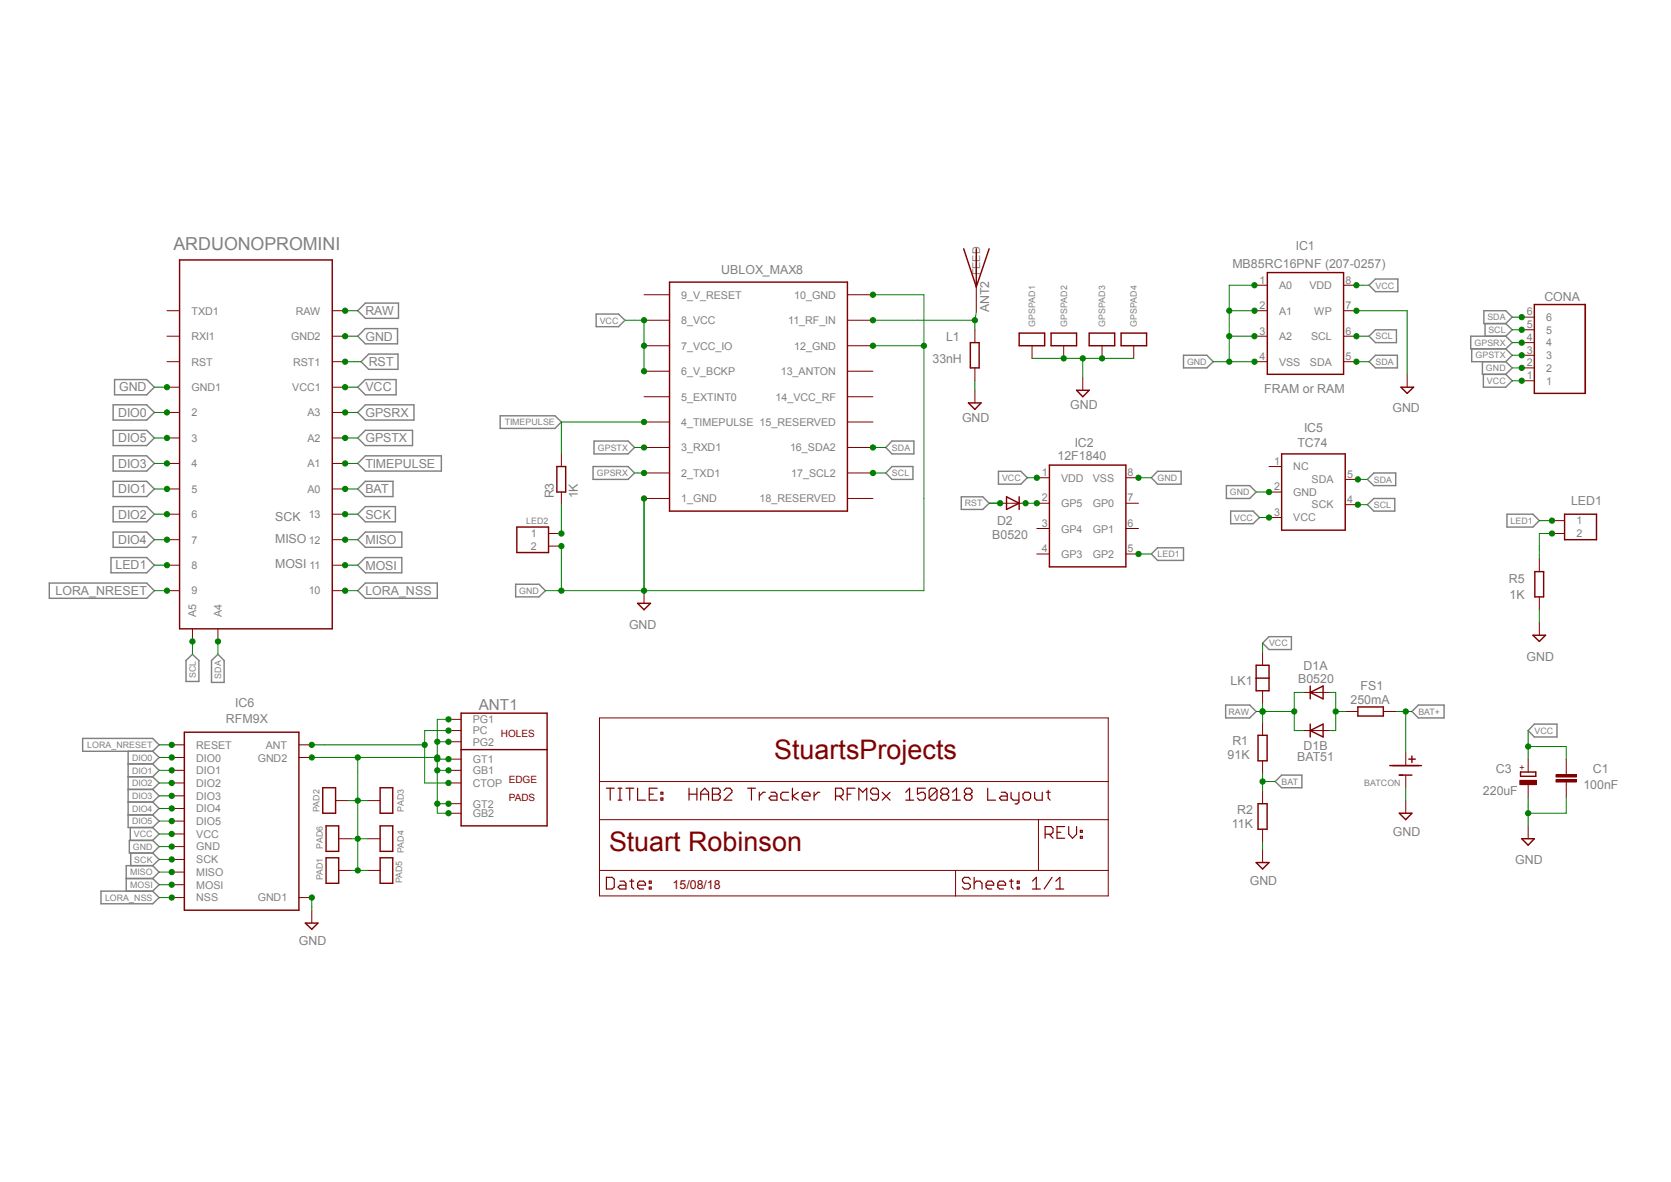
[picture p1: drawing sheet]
<svg xmlns="http://www.w3.org/2000/svg" width="297mm" height="210mm" viewBox="0 0 297 210" stroke-linecap="round" stroke-linejoin="round" font-family="sans-serif">
<g fill="none" stroke="#808080" stroke-width=".25">
<path d="M63.6 59.7l1.3-1.3h5.8v2.7h-5.8zM63.6 55.2l1.3-1.4h5.9v2.8h-5.9zM106 55.8h3.9l1.2 1.1-1.2 1.1h-3.9zM243.3 50.7l1.2-1.1h4v2.2h-4zM243.3 59.7l1.2-1.1h3.7v2.3h-3.7zM263.7 55.2h3.9l1.2 1.1-1.2 1.2h-3.9zM263.9 57.5v2.2M267.6 59.7l1.2 1.2-1.2 1.1M267.6 59.7h-6.2v2.3h6.2M267.6 57.5l1.2 1.1-1.2 1.1M20.1 71.9h6l1.3 1.4-1.3 1.3h-6zM20.1 76.5h6l1.3 1.3-1.3 1.4h-6z"/>
<path d="M20.4 67.4h5.7l1.3 1.4-1.3 1.3h-5.7zM63.6 68.8l1.3-1.4h5.5v2.7h-5.5zM63.6 73.3l1.3-1.4h8.7v2.7h-8.7zM63.6 77.8l1.3-1.3h8.4v2.7h-8.4zM64.2 64.3l1.3-1.4h5.2v2.7h-5.2zM88.9 73.9h9.7l1.2 1.1-1.2 1.1h-9.7zM105.6 78.4h6l1.2 1.1-1.2 1.1h-6zM158.5 78.4h3.9v2.2h-3.9l-1.1-1.1zM210.4 63.1h4.1l1.1 1.2-1.1 1.1h-4.1zM243.3 64.3l1.2-1.2h3.9v2.3h-3.9zM261.6 62v2.3h6M263.5 64.3v2.2h4.1"/>
<path d="M263.7 66.5v2.3h3.9l1.2-1.2-1.2-1.1M267.6 64.3l1.2 1.1-1.2 1.1M267.6 62l1.2 1.1-1.2 1.2M19.7 99.1h6.4l1.3 1.3-1.3 1.4h-6.4zM20.1 94.5h6l1.3 1.4-1.3 1.3h-6zM20.1 81h6l1.3 1.3-1.3 1.4h-6zM20.1 85.5h6l1.3 1.4-1.3 1.3h-6zM20.1 90h6l1.3 1.4-1.3 1.3h-6zM63.6 82.3l1.3-1.3h13.5v2.7h-13.5zM63.6 95.9l1.3-1.4h6.5v2.7h-6.5zM63.6 86.9l1.3-1.4h4.9v2.7h-4.9zM63.6 91.4l1.3-1.4h5.4v2.7h-5.4z"/>
<path d="M105.4 82.9h6.2l1.2 1.1-1.2 1.2h-6.2zM158.5 82.9h3.8v2.3h-3.8l-1.1-1.2zM170.9 88.3h3.8l1.1 1.1-1.1 1.1h-3.8zM177.5 83.7h3.9l1.2 1.2-1.2 1.1h-3.9zM204.6 98.4l1.1-1.1h4.7v2.3h-4.7zM205.7 83.7h4.2v2.3h-4.2l-1.1-1.1zM218 86.3h4.1l1.2 1.1-1.2 1.2h-4.1zM218.7 90.8h4l1.2 1.1-1.2 1.1h-4zM243 89.7l1.2-1.1h3.7v2.2h-3.7zM243 85.2l1.2-1.2h3.9v2.3h-3.9zM267.8 91.4h4.7l1.1 1.1-1.1 1.1h-4.7zM8.8 103.6h17.3l1.3 1.3-1.3 1.4h-17.3z"/>
<path d="M33.1 117.3l1.1-1.1 1.1 1.1v3.8h-2.2zM37.6 117.3l1.1-1.1 1.1 1.1v3.9h-2.2zM63.6 100.4l1.3-1.3h6.5v2.7h-6.5zM63.6 104.9l1.3-1.3h12.8v2.7h-12.8zM91.7 103.8h4.1l1.1 1.1-1.1 1.1h-4.1zM224.4 114.3l1.2-1.2h3.9v2.3h-3.9zM14.7 131.2h12.4l1.2 1.1-1.2 1.2h-12.4zM22.8 133.5v13.5h4.3M22.8 138h4.3M22.8 135.7h4.3M27.1 135.7l1.2 1.2-1.2 1.1M27.1 133.5l1.2 1.1-1.2 1.1"/>
<path d="M27.1 138l1.2 1.1-1.2 1.2M217.8 125.3h4.3l1.2 1.1-1.2 1.2h-4.3zM226.7 138.9l1.1-1.2h3.6v2.3h-3.6zM251 126.4l1.1-1.1h4.6v2.3h-4.6zM272.7 128.7h4v2.2h-4l-1.1-1.1zM17.9 158.3h9.2l1.2 1.2-1.2 1.1h-9.2zM22.4 156.1h4.7M22.8 142.5h4.3M22.8 140.3h4.3M22.8 144.8h4.3M23.2 147v2.3M23.2 151.6v2.2"/>
<path d="M27.1 149.3l1.2 1.1-1.2 1.2M27.1 149.3h-4.1v2.3h4.1M27.1 147l1.2 1.2-1.2 1.1M27.1 156.1l1.2 1.1-1.2 1.1M27.1 153.8h-4.7v4.5M27.1 140.3l1.2 1.1-1.2 1.1M27.1 144.8l1.2 1.1-1.2 1.1M27.1 153.8l1.2 1.1-1.2 1.2M27.1 151.6l1.2 1.1-1.2 1.1M27.1 142.5l1.2 1.1-1.2 1.2"/>
</g>
<g fill="none" stroke="#800000" stroke-width=".25">
<path d="M31.9 46.2h27.2v65.5h-27.2zM119 50.1h31.6v40.7h-31.6zM171.3 44.2l2.2 6.8M173.5 44.2v6.8M175.8 44.2l-2.3 6.8M186.8 59.2h4.5v2.2h-4.5zM193.6 59.2h4.5v2.2h-4.5zM225.3 48.4h13.5v18.1h-13.5zM272.7 54.1h9.1v15.8h-9.1zM172.1 71.6h2.3l-1.1 1.1zM172.5 60.9h1.5v4.5h-1.5zM191.3 69.3h2.3l-1.2 1.2z"/>
<path d="M249 68.8h2.2l-1.1 1.1zM91.9 93.6h5.6v4.6h-5.6zM99 82.9h1.5v4.5h-1.5zM178.9 88.3l2.2 1.1-2.2 1.1zM181.1 88.3v2.2M278.1 91.4h5.7v4.5h-5.7zM223.3 118.2h2.3v4.5h-2.3zM272.5 112.9h2.2l-1.1 1.1zM272.8 101.6h1.6v4.4h-1.6zM57.4 140h2.2v4.5h-2.2zM67.6 140h2.2v4.5h-2.2zM82 126.7h15.2v20h-15.2z"/>
<path d="M82 133.2h15.2M223.3 120.5h2.3M223.6 130.6h1.6v4.6h-1.6zM232.9 123l2.3-1.1v2.3zM232.9 121.9v2.3M232.9 128.7v2.2M232.9 129.8l2.3-1.1v2.2zM241.3 125.6h4.6v1.6h-4.6zM247 136h5.6M248.7 137.7h2.3M250.4 134.9h1.1M251 134.3v1.2"/>
<path d="M270.3 137.2h2.7v.7h-2.7zM58 146.7h2.2v4.6h-2.2zM58 152.4h2.2v4.5h-2.2zM67.6 146.7h2.2v4.6h-2.2zM67.6 152.4h2.2v4.5h-2.2zM223.3 153.2h2.3l-1.2 1.2zM223.6 142.8h1.6v4.5h-1.6zM248.7 144.5h2.3l-1.1 1.1zM270.5 149h2.2l-1.1 1.2z"/>
</g>
<g fill="none" stroke="#800000" stroke-width=".18">
<path d="M29.7 55.2h2.2M29.7 59.7h2.2M59.1 55.2h2.2M59.1 59.7h2.2M114.5 52.4h4.5M114.5 56.9h4.5M150.6 52.4h4.6M150.6 56.9h4.6M173.3 58.6v2.3M173.5 51v4.5M223 55.2h2.3M223 59.7h2.3"/>
<path d="M223 50.7h2.3M238.8 55.2h2.3M238.8 59.7h2.3M238.8 50.7h2.3M270.5 58.6h2.2M270.5 56.3h2.2M29.7 64.3h2.2M29.7 68.8h2.2M29.7 73.3h2.2M29.7 77.8h2.2M59.1 64.3h2.2M59.1 68.8h2.2"/>
<path d="M59.1 73.3h2.2M59.1 77.8h2.2M114.5 61.4h4.5M114.5 66h4.5M114.5 70.5h4.5M114.5 75h4.5M114.5 79.5h4.5M150.6 61.4h4.6M150.6 66h4.6M150.6 70.5h4.6M150.6 75h4.6M150.6 79.5h4.6"/>
<path d="M173.3 65.4v2.2M173.3 69.3v2.3M189.1 61.4v2.3M192.4 67.1v2.2M195.9 61.4v2.3M223 64.3h2.3M238.8 64.3h2.3M250.1 66.5v2.3M270.5 67.6h2.2M270.5 65.4h2.2M270.5 63.1h2.2M270.5 60.9h2.2"/>
<path d="M29.7 82.3h2.2M29.7 86.9h2.2M29.7 91.4h2.2M29.7 95.9h2.2M59.1 82.3h2.2M59.1 86.9h2.2M59.1 91.4h2.2M59.1 95.9h2.2M97.5 94.8h2.3M97.5 97h2.3M99.8 80.6v2.3M99.8 87.4v2.3"/>
<path d="M114.5 84h4.5M114.5 88.6h4.5M150.6 84h4.6M150.6 88.6h4.6M177.8 89.4h4.5M273.6 99.3v2.3M275.8 92.5h2.3M275.8 94.8h2.3M29.7 100.4h2.2M29.7 104.9h2.2M34.2 111.7v2.3M38.7 111.7v2.3"/>
<path d="M59.1 100.4h2.2M59.1 104.9h2.2M224.4 116v2.2M273.6 106v2.3M273.6 110.6v2.3M79.7 139.1h2.3M79.7 129.8h2.3M79.7 134.9h2.3M79.7 136.9h2.3M79.7 127.8h2.3M79.7 131.8h2.3M106.6 127.6h90.4v31.6h-90.4z"/>
<path d="M106.6 138.9h90.4M224.4 122.7v2.3M224.4 128.4v2.2M224.4 135.2v2.2M231.7 123h4.6M231.7 129.8h4.6M239.1 126.4h2.2M245.9 126.4h2.3M249.9 133.7v2.3M249.9 137.7v2.3M276.6 138.5h3.6v.4h-3.6zM276.6 137.6h3.6v.4h-3.6z"/>
<path d="M278.4 134.9v2.7M278.4 138.9v2.7M59.6 142.2h2.3M60.2 149h2.2M60.2 154.6h2.2M65.3 142.2h2.3M65.3 149h2.3M65.3 154.6h2.3M79.7 142.8h2.3M79.7 144.5h2.3M106.6 145.6h90.4M106.6 154.6h90.4"/>
<path d="M169.8 154.6v4.6M184.6 145.6v9M224.4 140.5v2.3M224.4 147.3v2.3M224.4 151v2.2M249.9 142.2v2.3M271.6 146.7v2.3"/>
</g>
<g fill="none" stroke="#800000" stroke-width=".21">
<path d="M107.8 155.9h1l.4 .3v1.4l-.4 .3h-1zM107.8 140h1.4M108.5 140v2.2M109.9 140h.6M109.9 142.2h.6M110.2 156.5h.7l.4 .4v1h-1.1l-.3-.3 .3-.3h1.1M110.2 140v2.2M111.3 140h1.3M111.9 156.5h.7M111.9 140v2.2M112.3 156.2v1.4l.3 .3M113.3 157.3h1.4v-.4l-.3-.4h-.7l-.4 .4v.7l.4 .3h.7"/>
<path d="M113.3 140v2.2h1.4M115.4 157.6h.3v.3h-.3zM115.4 156.5h.3v.4h-.3zM115.4 141.1h.7M116.8 140h-1.4v2.2h1.4M117.5 141.8h.3v.4h-.3zM117.5 140.8h.3v.3h-.3zM122.5 141.1h1.4M122.5 140v2.2M123.9 140v2.2M124.5 141.1h1.4M124.5 142.2v-1.4l.8-.8 .6 .8v1.4"/>
<path d="M126.6 140h1.1l.3 .4v.4l-.3 .3 .3 .3v.4l-.3 .4h-1.1zM126.6 141.1h1.1M128.7 140.4l.4-.4h.7l.3 .4v.4l-1.4 1.4h1.4M132.9 140h1.4M133.6 140v2.2M135 140.8v1.4M136 140.8h-.4l-.6 .6M137 140.8h.8l.3 .3v1.1h-1.1l-.3-.4 .3-.4h1.1M140.2 140.8h-1.1l-.3 .3v.7l.3 .4h1.1M140.8 140v2.2M141.9 140.8l-1.1 .6 1.1 .8M142.6 141.4h1.4v-.3l-.4-.3h-.6l-.4 .3v.7l.4 .4h.6"/>
<path d="M144.7 140.8v1.4M145.7 140.8h-.3l-.7 .6M148.5 141.4h1l.4-.3v-.7l-.4-.4h-1v2.2M149.2 141.4l.7 .8M150.6 141.1h.7M152 140h-1.4v2.2M152.7 142.2v-2.2l.6 .8 .8-.8v2.2M156.1 141.1h-1l-.4-.3v-.4l.4-.4h.7l.3 .4v1.4l-.3 .4h-.7l-.4-.4M156.8 140.8l1.4 1.4M158.2 140.8l-1.4 1.4M161 142.2h1.4M161 140.8l.7-.8v2.2"/>
<path d="M164.5 140h-1.4v1.1l.6-.3h.4l.4 .3v.7l-.4 .4h-.7l-.3-.4M166.5 140.4l-.3-.4h-.7l-.4 .4v1.4M166.5 140.4v1.4l-.3 .4h-.7l-.4-.4M166.5 140.4l-1.4 1.4M167.6 141.1l-.4-.3v-.4l.4-.4h.7l.3 .4v.4l-.3 .3M167.6 141.1l-.4 .3v.4l.4 .4h.7l.3-.4v-.4l-.3-.3M167.6 141.1h.7M169.3 142.2h1.4M169.3 140.8l.7-.8v2.2M171.7 141.1l-.3-.3v-.4l.3-.4h.7l.4 .4v.4l-.4 .3M171.7 141.1l-.3 .3v.4l.3 .4h.7l.4-.4v-.4l-.4-.3M171.7 141.1h.7"/>
<path d="M172.5 156.2l-.4-.3h-.7l-.3 .3v.3l.3 .4h.7l.4 .4v.3l-.4 .3h-.7l-.3-.3M173.1 156.9l.4-.4h.7l.3 .4v1M173.1 155.9v2M175.3 157.3h1.3v-.4l-.3-.4h-.7l-.3 .4v.7l.3 .3h.7M175.6 140v2.2h1.4M177.3 157.3h1.4v-.4l-.3-.4h-.7l-.4 .4v.7l.4 .3h.7M178 140.8h.7l.3 .3v1.1h-1l-.4-.4 .4-.4h1M179.4 156.5h.7M179.7 140.8v1l.4 .4h1M179.7 156.2v1.4l.4 .3M180.8 157.6h.3v.3h-.3zM180.8 156.5h.3v.4h-.3z"/>
<path d="M181.1 140.8v1.7l-.3 .3h-.4M182.2 140.8h.6l.4 .3v.7l-.4 .4h-.6l-.4-.4v-.7zM183.5 157.9h1.4M183.5 156.5l.7-.6v2M183.9 140.8v1l.3 .4h1.1v-1.4M185.8 148.2h1l.4-.3v-.7l-.4-.3h-1v2M186 140.8h.6M186.3 140.4v1.4l.3 .4M186.5 148.2l.7 .7M187 155.9l-1.4 2M187.7 157.9h1.4M187.7 156.5l.7-.6v2"/>
<path d="M187.9 147.9h.7M189.2 146.9h-1.3v2h1.3M189.9 146.9v1.3l.7 .7 .7-.7v-1.3M192 148.6h.4v.3h-.4zM192 147.5h.4v.4h-.4z"/>
</g>
<path d="M276.6 138.7h3.6M276.6 137.8h3.6" fill="none" stroke="#800000" stroke-width=".42"/>
<path d="M270.1 138.6h3v.8h-3z" fill-rule="evenodd" fill="#800000"/>
<g fill="none" stroke="#800000" stroke-width=".18">
<path d="M183.4 61.4v2.3M201.5 61.4v2.3M184.3 84.9h2.2M184.3 89.4h2.2M184.3 93.9h2.2M184.3 98.4h2.2M200.1 84.9h2.3M200.1 89.4h2.3M200.1 93.9h2.3M200.1 98.4h2.3M225.6 82.9h2.2M225.6 87.4h2.2"/>
<path d="M225.6 91.9h2.2M239.1 89.7h2.2M239.1 85.2h2.2M114.5 104.9v2.3M30.5 132.3h2.3M30.5 134.6h2.3M30.5 136.9h2.3M30.5 139.1h2.3M53.1 132.3h2.3M53.1 134.6h2.3M270.1 138.6h3v.8h-3zM271.6 134.9v2.3"/>
<path d="M271.6 139.4v2.2M30.5 141.4h2.3M30.5 143.6h2.3M30.5 145.9h2.3M30.5 148.2h2.3M30.5 150.4h2.3M30.5 152.7h2.3M30.5 154.9h2.3M30.5 157.2h2.3M30.5 159.5h2.3M53.1 159.5h2.3M55.4 161.7v2.3"/>
</g>
<path d="M181.1 59.2h4.6v2.2h-4.6zM199.3 59.2h4.5v2.2h-4.5zM186.5 82.6h13.6v18.1h-13.6zM227.8 80.6h11.3v13.6h-11.3zM113.3 107.2h2.3l-1.1 1.1zM32.8 130.1h20.3v31.6h-20.3zM54.3 164h2.2l-1.1 1.1z" fill="none" stroke="#800000" stroke-width=".25"/>
<path d="M275.8 94.8h-2.2v4.5" fill="none" stroke="#008000" stroke-width=".18"/>
<circle cx="275.8" cy="94.8" r=".46" fill="#008000"/>
<g fill="none" stroke="#008000" stroke-width=".18">
<path d="M61.3 59.7h2.3M273.6 108.3v2.3M224.4 149.6v1.4"/>
<circle cx="275.8" cy="94.8" r=".46"/>
</g>
<circle cx="61.3" cy="59.7" r=".46" fill="#008000"/>
<g fill="none" stroke="#008000" stroke-width=".18">
<path d="M27.4 68.8h2.3"/>
<circle cx="61.3" cy="59.7" r=".46"/>
</g>
<circle cx="29.7" cy="68.8" r=".46" fill="#008000"/>
<g fill="none" stroke="#008000" stroke-width=".18">
<path d="M271.6 141.6v5.1M278.4 141.6v2.9h-6.8"/>
<circle cx="29.7" cy="68.8" r=".46"/>
</g>
<circle cx="271.6" cy="144.5" r=".46" fill="#008000"/>
<g fill="none" stroke="#008000" stroke-width=".18">
<path d="M28.3 150.4h2.2"/>
<circle cx="271.6" cy="144.5" r=".46"/>
</g>
<circle cx="30.5" cy="150.4" r=".46" fill="#008000"/>
<g fill="none" stroke="#008000" stroke-width=".18">
<path d="M61.6 134.6h2v2.6M61.9 142.2h3.4M62.4 149h2.9M63.6 142.2v6.8"/>
<circle cx="30.5" cy="150.4" r=".46"/>
</g>
<circle cx="63.6" cy="149" r=".46" fill="#008000"/>
<circle cx="63.6" cy="149" r=".46" fill="none" stroke="#008000" stroke-width=".18"/>
<circle cx="63.6" cy="142.2" r=".46" fill="#008000"/>
<g fill="none" stroke="#008000" stroke-width=".18">
<path d="M63.6 137.2v5M62.4 154.6h2.9M63.6 149v5.6"/>
<circle cx="63.6" cy="142.2" r=".46"/>
</g>
<circle cx="63.6" cy="154.6" r=".46" fill="#008000"/>
<g fill="none" stroke="#008000" stroke-width=".18">
<path d="M63.6 134.6h8.7M77.7 131.8h2M77.7 134.9h2M77.7 136.9h2M79.7 127.8h-2v16.7h2M77.7 142.8h2"/>
<circle cx="63.6" cy="154.6" r=".46"/>
</g>
<circle cx="77.7" cy="134.6" r=".46" fill="#008000"/>
<circle cx="77.7" cy="134.6" r=".46" fill="none" stroke="#008000" stroke-width=".18"/>
<circle cx="77.7" cy="142.8" r=".46" fill="#008000"/>
<circle cx="77.7" cy="142.8" r=".46" fill="none" stroke="#008000" stroke-width=".18"/>
<circle cx="77.7" cy="134.9" r=".46" fill="#008000"/>
<circle cx="77.7" cy="134.9" r=".46" fill="none" stroke="#008000" stroke-width=".18"/>
<circle cx="77.7" cy="136.9" r=".46" fill="#008000"/>
<circle cx="77.7" cy="136.9" r=".46" fill="none" stroke="#008000" stroke-width=".18"/>
<circle cx="77.7" cy="131.8" r=".46" fill="#008000"/>
<circle cx="77.7" cy="131.8" r=".46" fill="none" stroke="#008000" stroke-width=".18"/>
<circle cx="79.7" cy="127.8" r=".46" fill="#008000"/>
<circle cx="79.7" cy="127.8" r=".46" fill="none" stroke="#008000" stroke-width=".18"/>
<circle cx="79.7" cy="131.8" r=".46" fill="#008000"/>
<circle cx="79.7" cy="131.8" r=".46" fill="none" stroke="#008000" stroke-width=".18"/>
<circle cx="79.7" cy="134.9" r=".46" fill="#008000"/>
<circle cx="79.7" cy="134.9" r=".46" fill="none" stroke="#008000" stroke-width=".18"/>
<circle cx="79.7" cy="136.9" r=".46" fill="#008000"/>
<circle cx="79.7" cy="136.9" r=".46" fill="none" stroke="#008000" stroke-width=".18"/>
<circle cx="79.7" cy="142.8" r=".46" fill="#008000"/>
<circle cx="79.7" cy="142.8" r=".46" fill="none" stroke="#008000" stroke-width=".18"/>
<circle cx="79.7" cy="144.5" r=".46" fill="#008000"/>
<g fill="none" stroke="#008000" stroke-width=".18">
<path d="M72.3 134.6h5.4"/>
<circle cx="79.7" cy="144.5" r=".46"/>
</g>
<circle cx="63.6" cy="134.6" r=".46" fill="#008000"/>
<g fill="none" stroke="#008000" stroke-width=".18">
<path d="M55.4 134.6h6.2"/>
<circle cx="63.6" cy="134.6" r=".46"/>
</g>
<circle cx="55.4" cy="134.6" r=".46" fill="#008000"/>
<g fill="none" stroke="#008000" stroke-width=".18">
<path d="M218.5 55.2h4.5M218.5 59.7h4.5M223 50.7h-4.5v13.6M215.6 64.3h7.4"/>
<circle cx="55.4" cy="134.6" r=".46"/>
</g>
<circle cx="223" cy="50.7" r=".46" fill="#008000"/>
<circle cx="223" cy="50.7" r=".46" fill="none" stroke="#008000" stroke-width=".18"/>
<circle cx="223" cy="59.7" r=".46" fill="#008000"/>
<circle cx="223" cy="59.7" r=".46" fill="none" stroke="#008000" stroke-width=".18"/>
<circle cx="223" cy="64.3" r=".46" fill="#008000"/>
<circle cx="223" cy="64.3" r=".46" fill="none" stroke="#008000" stroke-width=".18"/>
<circle cx="218.5" cy="64.3" r=".46" fill="#008000"/>
<circle cx="218.5" cy="64.3" r=".46" fill="none" stroke="#008000" stroke-width=".18"/>
<circle cx="218.5" cy="55.2" r=".46" fill="#008000"/>
<circle cx="218.5" cy="55.2" r=".46" fill="none" stroke="#008000" stroke-width=".18"/>
<circle cx="218.5" cy="59.7" r=".46" fill="#008000"/>
<circle cx="218.5" cy="59.7" r=".46" fill="none" stroke="#008000" stroke-width=".18"/>
<circle cx="223" cy="55.2" r=".46" fill="#008000"/>
<g fill="none" stroke="#008000" stroke-width=".18">
<path d="M241.1 55.2h9v11.3"/>
<circle cx="223" cy="55.2" r=".46"/>
</g>
<circle cx="241.1" cy="55.2" r=".46" fill="#008000"/>
<g fill="none" stroke="#008000" stroke-width=".18">
<path d="M155.2 52.4h9v52.5h-65M155.2 61.4h9M114.5 88.6v16.3"/>
<circle cx="241.1" cy="55.2" r=".46"/>
</g>
<circle cx="114.5" cy="88.6" r=".46" fill="#008000"/>
<circle cx="114.5" cy="88.6" r=".46" fill="none" stroke="#008000" stroke-width=".18"/>
<circle cx="155.2" cy="52.4" r=".46" fill="#008000"/>
<circle cx="155.2" cy="52.4" r=".46" fill="none" stroke="#008000" stroke-width=".18"/>
<circle cx="155.2" cy="61.4" r=".46" fill="#008000"/>
<circle cx="155.2" cy="61.4" r=".46" fill="none" stroke="#008000" stroke-width=".18"/>
<circle cx="114.5" cy="104.9" r=".46" fill="#008000"/>
<circle cx="114.5" cy="104.9" r=".46" fill="none" stroke="#008000" stroke-width=".18"/>
<circle cx="164.2" cy="61.4" r=".46" fill="#008000"/>
<g fill="none" stroke="#008000" stroke-width=".18">
<path d="M99.8 102.7v2.2"/>
<circle cx="164.2" cy="61.4" r=".46"/>
</g>
<circle cx="99.8" cy="104.9" r=".46" fill="#008000"/>
<g fill="none" stroke="#008000" stroke-width=".18">
<path d="M99.8 97v5.7"/>
<circle cx="99.8" cy="104.9" r=".46"/>
</g>
<circle cx="99.8" cy="97" r=".46" fill="#008000"/>
<g fill="none" stroke="#008000" stroke-width=".18">
<path d="M189.1 63.7h6.8M192.4 63.7v3.4M114.5 88.6v16.3M96.9 104.9h2.9"/>
<circle cx="99.8" cy="97" r=".46"/>
</g>
<circle cx="192.4" cy="63.7" r=".46" fill="#008000"/>
<circle cx="192.4" cy="63.7" r=".46" fill="none" stroke="#008000" stroke-width=".18"/>
<circle cx="195.9" cy="63.7" r=".46" fill="#008000"/>
<circle cx="195.9" cy="63.7" r=".46" fill="none" stroke="#008000" stroke-width=".18"/>
<circle cx="189.1" cy="63.7" r=".46" fill="#008000"/>
<g fill="none" stroke="#008000" stroke-width=".18">
<path d="M173.3 67.6v1.7M183.4 63.7h5.7M195.9 63.7h5.6M268.8 65.4h1.7"/>
<circle cx="189.1" cy="63.7" r=".46"/>
</g>
<circle cx="270.5" cy="65.4" r=".46" fill="#008000"/>
<g fill="none" stroke="#008000" stroke-width=".18">
<path d="M202.4 84.9h2.2M249.9 140v2.2"/>
<circle cx="270.5" cy="65.4" r=".46"/>
</g>
<circle cx="202.4" cy="84.9" r=".46" fill="#008000"/>
<g fill="none" stroke="#008000" stroke-width=".18">
<path d="M223.3 87.4h2.3"/>
<circle cx="202.4" cy="84.9" r=".46"/>
</g>
<circle cx="225.6" cy="87.4" r=".46" fill="#008000"/>
<g fill="none" stroke="#008000" stroke-width=".18">
<path d="M55.4 159.5v2.2"/>
<circle cx="225.6" cy="87.4" r=".46"/>
</g>
<circle cx="55.4" cy="159.5" r=".46" fill="#008000"/>
<g fill="none" stroke="#008000" stroke-width=".18">
<path d="M61.3 68.8h2.3"/>
<circle cx="55.4" cy="159.5" r=".46"/>
</g>
<circle cx="61.3" cy="68.8" r=".46" fill="#008000"/>
<g fill="none" stroke="#008000" stroke-width=".18">
<path d="M271.6 129.8v5.1M271.6 132.6h6.8v2.3"/>
<circle cx="61.3" cy="68.8" r=".46"/>
</g>
<circle cx="271.6" cy="132.6" r=".46" fill="#008000"/>
<g fill="none" stroke="#008000" stroke-width=".18">
<path d="M28.3 148.2h2.2"/>
<circle cx="271.6" cy="132.6" r=".46"/>
</g>
<circle cx="30.5" cy="148.2" r=".46" fill="#008000"/>
<g fill="none" stroke="#008000" stroke-width=".18">
<path d="M241.1 50.7h2.2"/>
<circle cx="30.5" cy="148.2" r=".46"/>
</g>
<circle cx="241.1" cy="50.7" r=".46" fill="#008000"/>
<circle cx="241.1" cy="50.7" r=".46" fill="none" stroke="#008000" stroke-width=".18"/>
<circle cx="114.5" cy="56.9" r=".46" fill="#008000"/>
<g fill="none" stroke="#008000" stroke-width=".18">
<path d="M111.1 56.9h3.4v4.5"/>
<circle cx="114.5" cy="56.9" r=".46"/>
</g>
<circle cx="114.5" cy="61.4" r=".46" fill="#008000"/>
<g fill="none" stroke="#008000" stroke-width=".18">
<path d="M114.5 61.4v4.6"/>
<circle cx="114.5" cy="61.4" r=".46"/>
</g>
<circle cx="114.5" cy="66" r=".46" fill="#008000"/>
<g fill="none" stroke="#008000" stroke-width=".18">
<path d="M268.8 67.6h1.7"/>
<circle cx="114.5" cy="66" r=".46"/>
</g>
<circle cx="270.5" cy="67.6" r=".46" fill="#008000"/>
<g fill="none" stroke="#008000" stroke-width=".18">
<path d="M182.6 84.9h1.7"/>
<circle cx="270.5" cy="67.6" r=".46"/>
</g>
<circle cx="184.3" cy="84.9" r=".46" fill="#008000"/>
<g fill="none" stroke="#008000" stroke-width=".18">
<path d="M223.9 91.9h1.7"/>
<circle cx="184.3" cy="84.9" r=".46"/>
</g>
<circle cx="225.6" cy="91.9" r=".46" fill="#008000"/>
<g fill="none" stroke="#008000" stroke-width=".18">
<path d="M61.3 73.3h2.3M224.4 114.3v1.7"/>
<circle cx="225.6" cy="91.9" r=".46"/>
</g>
<circle cx="61.3" cy="73.3" r=".46" fill="#008000"/>
<circle cx="61.3" cy="73.3" r=".46" fill="none" stroke="#008000" stroke-width=".18"/>
<circle cx="114.5" cy="84" r=".46" fill="#008000"/>
<g fill="none" stroke="#008000" stroke-width=".18">
<path d="M268.8 60.9h1.7M112.8 84h1.7"/>
<circle cx="114.5" cy="84" r=".46"/>
</g>
<circle cx="270.5" cy="60.9" r=".46" fill="#008000"/>
<g fill="none" stroke="#008000" stroke-width=".18">
<path d="M61.3 77.8h2.3"/>
<circle cx="270.5" cy="60.9" r=".46"/>
</g>
<circle cx="61.3" cy="77.8" r=".46" fill="#008000"/>
<g fill="none" stroke="#008000" stroke-width=".18">
<path d="M112.8 79.5h1.7"/>
<circle cx="61.3" cy="77.8" r=".46"/>
</g>
<circle cx="114.5" cy="79.5" r=".46" fill="#008000"/>
<g fill="none" stroke="#008000" stroke-width=".18">
<path d="M268.8 63.1h1.7"/>
<circle cx="114.5" cy="79.5" r=".46"/>
</g>
<circle cx="270.5" cy="63.1" r=".46" fill="#008000"/>
<g fill="none" stroke="#008000" stroke-width=".18">
<path d="M61.3 100.4h2.3"/>
<circle cx="270.5" cy="63.1" r=".46"/>
</g>
<circle cx="61.3" cy="100.4" r=".46" fill="#008000"/>
<g fill="none" stroke="#008000" stroke-width=".18">
<path d="M28.3 157.2h2.2"/>
<circle cx="61.3" cy="100.4" r=".46"/>
</g>
<circle cx="30.5" cy="157.2" r=".46" fill="#008000"/>
<g fill="none" stroke="#008000" stroke-width=".18">
<path d="M28.3 141.4h2.2"/>
<circle cx="30.5" cy="157.2" r=".46"/>
</g>
<circle cx="30.5" cy="141.4" r=".46" fill="#008000"/>
<g fill="none" stroke="#008000" stroke-width=".18">
<path d="M27.4 82.3h2.3"/>
<circle cx="30.5" cy="141.4" r=".46"/>
</g>
<circle cx="29.7" cy="82.3" r=".46" fill="#008000"/>
<g fill="none" stroke="#008000" stroke-width=".18">
<path d="M27.4 86.9h2.3"/>
<circle cx="29.7" cy="82.3" r=".46"/>
</g>
<circle cx="29.7" cy="86.9" r=".46" fill="#008000"/>
<g fill="none" stroke="#008000" stroke-width=".18">
<path d="M28.3 136.9h2.2"/>
<circle cx="29.7" cy="86.9" r=".46"/>
</g>
<circle cx="30.5" cy="136.9" r=".46" fill="#008000"/>
<g fill="none" stroke="#008000" stroke-width=".18">
<path d="M27.4 73.3h2.3"/>
<circle cx="30.5" cy="136.9" r=".46"/>
</g>
<circle cx="29.7" cy="73.3" r=".46" fill="#008000"/>
<g fill="none" stroke="#008000" stroke-width=".18">
<path d="M28.3 134.6h2.2"/>
<circle cx="29.7" cy="73.3" r=".46"/>
</g>
<circle cx="30.5" cy="134.6" r=".46" fill="#008000"/>
<g fill="none" stroke="#008000" stroke-width=".18">
<path d="M61.3 64.3h2.9"/>
<circle cx="30.5" cy="134.6" r=".46"/>
</g>
<circle cx="61.3" cy="64.3" r=".46" fill="#008000"/>
<g fill="none" stroke="#008000" stroke-width=".18">
<path d="M175.8 89.4h2"/>
<circle cx="61.3" cy="64.3" r=".46"/>
</g>
<circle cx="177.8" cy="89.4" r=".46" fill="#008000"/>
<g fill="none" stroke="#008000" stroke-width=".18">
<path d="M79.7 129.8h-4.2v9.3h4.2"/>
<circle cx="177.8" cy="89.4" r=".46"/>
</g>
<circle cx="75.5" cy="132.3" r=".46" fill="#008000"/>
<circle cx="75.5" cy="132.3" r=".46" fill="none" stroke="#008000" stroke-width=".18"/>
<circle cx="79.7" cy="129.8" r=".46" fill="#008000"/>
<circle cx="79.7" cy="129.8" r=".46" fill="none" stroke="#008000" stroke-width=".18"/>
<circle cx="79.7" cy="139.1" r=".46" fill="#008000"/>
<g fill="none" stroke="#008000" stroke-width=".18">
<path d="M55.4 132.3h20.1"/>
<circle cx="79.7" cy="139.1" r=".46"/>
</g>
<circle cx="55.4" cy="132.3" r=".46" fill="#008000"/>
<g fill="none" stroke="#008000" stroke-width=".18">
<path d="M236.3 123h1.1v6.8h-1.1M237.4 126.4h1.7"/>
<circle cx="55.4" cy="132.3" r=".46"/>
</g>
<circle cx="237.4" cy="126.4" r=".46" fill="#008000"/>
<g fill="none" stroke="#008000" stroke-width=".18">
<path d="M27.4 77.8h2.3"/>
<circle cx="237.4" cy="126.4" r=".46"/>
</g>
<circle cx="29.7" cy="77.8" r=".46" fill="#008000"/>
<g fill="none" stroke="#008000" stroke-width=".18">
<path d="M28.3 145.9h2.2"/>
<circle cx="29.7" cy="77.8" r=".46"/>
</g>
<circle cx="30.5" cy="145.9" r=".46" fill="#008000"/>
<g fill="none" stroke="#008000" stroke-width=".18">
<path d="M223.3 126.4h6.7M224.4 125v1.4M231.7 123h-1.7v6.8h1.7"/>
<circle cx="30.5" cy="145.9" r=".46"/>
</g>
<circle cx="224.4" cy="126.4" r=".46" fill="#008000"/>
<g fill="none" stroke="#008000" stroke-width=".18">
<path d="M224.4 126.4v2"/>
<circle cx="224.4" cy="126.4" r=".46"/>
</g>
<circle cx="224.4" cy="126.4" r=".46" fill="#008000"/>
<circle cx="224.4" cy="126.4" r=".46" fill="none" stroke="#008000" stroke-width=".18"/>
<circle cx="230" cy="126.4" r=".46" fill="#008000"/>
<g fill="none" stroke="#008000" stroke-width=".18">
<path d="M61.3 55.2h2.3"/>
<circle cx="230" cy="126.4" r=".46"/>
</g>
<circle cx="61.3" cy="55.2" r=".46" fill="#008000"/>
<g fill="none" stroke="#008000" stroke-width=".18">
<path d="M99.8 89.7v5.1"/>
<circle cx="61.3" cy="55.2" r=".46"/>
</g>
<circle cx="99.8" cy="94.8" r=".46" fill="#008000"/>
<g fill="none" stroke="#008000" stroke-width=".18">
<path d="M155.2 56.9h7.9"/>
<circle cx="99.8" cy="94.8" r=".46"/>
</g>
<circle cx="155.2" cy="56.9" r=".46" fill="#008000"/>
<g fill="none" stroke="#008000" stroke-width=".18">
<path d="M163.1 56.9h10.2M173.3 56.9v1.7M173.5 55.5l-.2 1.4"/>
<circle cx="155.2" cy="56.9" r=".46"/>
</g>
<circle cx="173.3" cy="56.9" r=".46" fill="#008000"/>
<g fill="none" stroke="#008000" stroke-width=".18">
<path d="M248.2 126.4h2.8M249.9 126.4v7.3"/>
<circle cx="173.3" cy="56.9" r=".46"/>
</g>
<circle cx="249.9" cy="126.4" r=".46" fill="#008000"/>
<g fill="none" stroke="#008000" stroke-width=".18">
<path d="M182.3 89.4h2"/>
<circle cx="249.9" cy="126.4" r=".46"/>
</g>
<circle cx="184.3" cy="89.4" r=".46" fill="#008000"/>
<circle cx="184.3" cy="89.4" r=".46" fill="none" stroke="#008000" stroke-width=".18"/>
<circle cx="182.3" cy="89.4" r=".46" fill="#008000"/>
<g fill="none" stroke="#008000" stroke-width=".18">
<path d="M61.3 82.3h2.3"/>
<circle cx="182.3" cy="89.4" r=".46"/>
</g>
<circle cx="61.3" cy="82.3" r=".46" fill="#008000"/>
<circle cx="61.3" cy="82.3" r=".46" fill="none" stroke="#008000" stroke-width=".18"/>
<circle cx="114.5" cy="75" r=".46" fill="#008000"/>
<g fill="none" stroke="#008000" stroke-width=".18">
<path d="M241.1 59.7h2.2M114.5 75h-14.7v5.6"/>
<circle cx="114.5" cy="75" r=".46"/>
</g>
<circle cx="241.1" cy="59.7" r=".46" fill="#008000"/>
<g fill="none" stroke="#008000" stroke-width=".18">
<path d="M34.2 114v2.2"/>
<circle cx="241.1" cy="59.7" r=".46"/>
</g>
<circle cx="34.2" cy="114" r=".46" fill="#008000"/>
<g fill="none" stroke="#008000" stroke-width=".18">
<path d="M155.2 84h2.2"/>
<circle cx="34.2" cy="114" r=".46"/>
</g>
<circle cx="155.2" cy="84" r=".46" fill="#008000"/>
<g fill="none" stroke="#008000" stroke-width=".18">
<path d="M268.8 58.6h1.7"/>
<circle cx="155.2" cy="84" r=".46"/>
</g>
<circle cx="270.5" cy="58.6" r=".46" fill="#008000"/>
<g fill="none" stroke="#008000" stroke-width=".18">
<path d="M241.3 89.7h1.7"/>
<circle cx="270.5" cy="58.6" r=".46"/>
</g>
<circle cx="241.3" cy="89.7" r=".46" fill="#008000"/>
<g fill="none" stroke="#008000" stroke-width=".18">
<path d="M241.1 64.3h2.2"/>
<circle cx="241.3" cy="89.7" r=".46"/>
</g>
<circle cx="241.1" cy="64.3" r=".46" fill="#008000"/>
<g fill="none" stroke="#008000" stroke-width=".18">
<path d="M38.7 114v2.2"/>
<circle cx="241.1" cy="64.3" r=".46"/>
</g>
<circle cx="38.7" cy="114" r=".46" fill="#008000"/>
<g fill="none" stroke="#008000" stroke-width=".18">
<path d="M155.2 79.5h2.2"/>
<circle cx="38.7" cy="114" r=".46"/>
</g>
<circle cx="155.2" cy="79.5" r=".46" fill="#008000"/>
<g fill="none" stroke="#008000" stroke-width=".18">
<path d="M268.8 56.3h1.7"/>
<circle cx="155.2" cy="79.5" r=".46"/>
</g>
<circle cx="270.5" cy="56.3" r=".46" fill="#008000"/>
<g fill="none" stroke="#008000" stroke-width=".18">
<path d="M241.3 85.2h1.7"/>
<circle cx="270.5" cy="56.3" r=".46"/>
</g>
<circle cx="241.3" cy="85.2" r=".46" fill="#008000"/>
<g fill="none" stroke="#008000" stroke-width=".18">
<path d="M273.6 92.5h2.2"/>
<circle cx="241.3" cy="85.2" r=".46"/>
</g>
<circle cx="275.8" cy="92.5" r=".46" fill="#008000"/>
<g fill="none" stroke="#008000" stroke-width=".18">
<path d="M27.4 100.4h2.3"/>
<circle cx="275.8" cy="92.5" r=".46"/>
</g>
<circle cx="29.7" cy="100.4" r=".46" fill="#008000"/>
<g fill="none" stroke="#008000" stroke-width=".18">
<path d="M202.4 98.4h2.2"/>
<circle cx="29.7" cy="100.4" r=".46"/>
</g>
<circle cx="202.4" cy="98.4" r=".46" fill="#008000"/>
<g fill="none" stroke="#008000" stroke-width=".18">
<path d="M28.3 154.9h2.2"/>
<circle cx="202.4" cy="98.4" r=".46"/>
</g>
<circle cx="30.5" cy="154.9" r=".46" fill="#008000"/>
<g fill="none" stroke="#008000" stroke-width=".18">
<path d="M61.3 95.9h2.3"/>
<circle cx="30.5" cy="154.9" r=".46"/>
</g>
<circle cx="61.3" cy="95.9" r=".46" fill="#008000"/>
<g fill="none" stroke="#008000" stroke-width=".18">
<path d="M28.3 152.7h2.2"/>
<circle cx="61.3" cy="95.9" r=".46"/>
</g>
<circle cx="30.5" cy="152.7" r=".46" fill="#008000"/>
<g fill="none" stroke="#008000" stroke-width=".18">
<path d="M61.3 91.4h2.3"/>
<circle cx="30.5" cy="152.7" r=".46"/>
</g>
<circle cx="61.3" cy="91.4" r=".46" fill="#008000"/>
<g fill="none" stroke="#008000" stroke-width=".18">
<path d="M28.3 139.1h2.2"/>
<circle cx="61.3" cy="91.4" r=".46"/>
</g>
<circle cx="30.5" cy="139.1" r=".46" fill="#008000"/>
<g fill="none" stroke="#008000" stroke-width=".18">
<path d="M27.4 91.4h2.3"/>
<circle cx="30.5" cy="139.1" r=".46"/>
</g>
<circle cx="29.7" cy="91.4" r=".46" fill="#008000"/>
<g fill="none" stroke="#008000" stroke-width=".18">
<path d="M28.3 143.6h2.2"/>
<circle cx="29.7" cy="91.4" r=".46"/>
</g>
<circle cx="30.5" cy="143.6" r=".46" fill="#008000"/>
<g fill="none" stroke="#008000" stroke-width=".18">
<path d="M27.4 95.9h2.3"/>
<circle cx="30.5" cy="143.6" r=".46"/>
</g>
<circle cx="29.7" cy="95.9" r=".46" fill="#008000"/>
<g fill="none" stroke="#008000" stroke-width=".18">
<path d="M224.4 137.4v3.1M224.4 138.9h2.3"/>
<circle cx="29.7" cy="95.9" r=".46"/>
</g>
<circle cx="224.4" cy="138.9" r=".46" fill="#008000"/>
<g fill="none" stroke="#008000" stroke-width=".18">
<path d="M61.3 86.9h2.3"/>
<circle cx="224.4" cy="138.9" r=".46"/>
</g>
<circle cx="61.3" cy="86.9" r=".46" fill="#008000"/>
<g fill="none" stroke="#008000" stroke-width=".18">
<path d="M27.4 104.9h2.3"/>
<circle cx="61.3" cy="86.9" r=".46"/>
</g>
<circle cx="29.7" cy="104.9" r=".46" fill="#008000"/>
<g fill="none" stroke="#008000" stroke-width=".18">
<path d="M28.3 132.3h2.2"/>
<circle cx="29.7" cy="104.9" r=".46"/>
</g>
<circle cx="30.5" cy="132.3" r=".46" fill="#008000"/>
<g fill="none" stroke="#008000" stroke-width=".18">
<path d="M61.3 104.9h2.3"/>
<circle cx="30.5" cy="132.3" r=".46"/>
</g>
<circle cx="61.3" cy="104.9" r=".46" fill="#008000"/>
<g fill="none" stroke="#008000" stroke-width=".18">
<path d="M28.3 159.5h2.2"/>
<circle cx="61.3" cy="104.9" r=".46"/>
</g>
<circle cx="30.5" cy="159.5" r=".46" fill="#008000"/>
<circle cx="30.5" cy="159.5" r=".46" fill="none" stroke="#008000" stroke-width=".18"/>
<g font-size="4.8" fill="#800000">
<text x="137.6" y="134.9">StuartsProjects</text>
<text x="108.2" y="151.3">Stuart Robinson</text>
</g>
<text font-size="3.2" fill="#808080" x="30.8" y="44.5">ARDUONOPROMINI</text>
<text font-size="2.7" fill="#808080" x="85.1" y="126.1">ANT1</text>
<g font-size="2.2" fill="#808080">
<text x="219" y="47.6">MB85RC16PNF (207-0257)</text>
<text x="230.3" y="44.5">IC1</text>
<text x="128.2" y="48.7">UBLOX_MAX8</text>
<text x="274.5" y="53.5">CONA</text>
<text x="64.9" y="56">RAW</text>
<text x="175.8" y="55.5" transform="rotate(-90 175.8 55.5)">ANT2</text>
<text x="64.9" y="60.5">GND</text>
<text x="65.5" y="65">RST</text>
<text x="165.7" y="64.6">33nH</text>
<text x="168.1" y="60.7">L1</text>
<text x="21.2" y="69.6">GND</text>
<text x="64.9" y="69.6">VCC</text>
<text x="224.7" y="69.9">FRAM or RAM</text>
<text x="21" y="74.1">DIO0</text>
<text x="64.9" y="74.1">GPSRX</text>
<text x="171" y="75">GND</text>
<text x="190.2" y="72.7">GND</text>
<text x="231.8" y="76.7">IC5</text>
<text x="247.5" y="73.3">GND</text>
<text x="21" y="83.1">DIO3</text>
<text x="21" y="78.6">DIO5</text>
<text x="64.9" y="78.6">GPSTX</text>
<text x="64.9" y="83.1">TIMEPULSE</text>
<text x="188" y="81.8">12F1840</text>
<text x="191" y="79.5">IC2</text>
<text x="230.6" y="79.5">TC74</text>
<text x="21" y="87.6">DIO1</text>
<text x="64.9" y="87.6">BAT</text>
<text x="98.4" y="88.6" transform="rotate(-90 98.4 88.6)">R3</text>
<text x="102.7" y="88.6" transform="rotate(-90 102.7 88.6)">1K</text>
<text x="279.2" y="89.7">LED1</text>
<text x="21" y="92.2">DIO2</text>
<text x="48.9" y="92.5">SCK</text>
<text x="64.9" y="92.2">SCK</text>
<text x="176.4" y="95.7">B0520</text>
<text x="177.2" y="93.2">D2</text>
<text x="20.5" y="101.2">LED1</text>
<text x="21" y="96.7">DIO4</text>
<text x="48.9" y="96.5">MISO</text>
<text x="48.9" y="101">MOSI</text>
<text x="64.9" y="101.2">MOSI</text>
<text x="64.9" y="96.7">MISO</text>
<text x="9.9" y="105.7">LORA_NRESET</text>
<text x="64.9" y="105.7">LORA_NSS</text>
<text x="268.2" y="103.6">R5</text>
<text x="268.3" y="106.4">1K</text>
<text x="111.8" y="111.7">GND</text>
<text x="231.7" y="119.1">D1A</text>
<text x="271.3" y="117.3">GND</text>
<text x="41.8" y="125.6">IC6</text>
<text x="218.7" y="121.6">LK1</text>
<text x="230.7" y="121.4">B0520</text>
<text x="240" y="125.1">250mA</text>
<text x="241.8" y="122.5">FS1</text>
<text x="40.1" y="128.4">RFM9X</text>
<text x="218.2" y="134.9">91K</text>
<text x="219" y="132.4">R1</text>
<text x="230.5" y="135.3">BAT51</text>
<text x="231.7" y="133.2">D1B</text>
<text x="265.9" y="137.3">C3</text>
<text x="283.1" y="137.4">C1</text>
<text x="263.6" y="141.2">220uF</text>
<text x="281.4" y="140.2">100nF</text>
<text x="218.9" y="147.1">11K</text>
<text x="219.9" y="144.6">R2</text>
<text x="247.6" y="148.5">GND</text>
<text x="269.3" y="153.5">GND</text>
<text x="222.1" y="157.2">GND</text>
<text x="53.1" y="167.9">GND</text>
</g>
<text font-size="2.2" fill="#800000" x="119.6" y="158">15/08/18</text>
<g font-size="1.9" fill="#808080">
<text x="121.1" y="53">9_V_RESET</text>
<text x="141.2" y="53.1">10_GND</text>
<text x="174.2" y="48.9" transform="rotate(-90 174.2 48.9)">FEED</text>
<text x="223.9" y="50.4">1</text>
<text x="227.3" y="51.3">A0</text>
<text x="232.7" y="51.3">VDD</text>
<text x="239.1" y="50.4">8</text>
<text x="34" y="55.9">TXD1</text>
<text x="52.6" y="55.9">RAW</text>
<text x="121.1" y="57.6">8_VCC</text>
<text x="140.1" y="57.6">11_RF_IN</text>
<text x="223.9" y="54.9">2</text>
<text x="223.9" y="59.4">3</text>
<text x="227.3" y="55.9">A1</text>
<text x="233.6" y="55.9">WP</text>
<text x="239.1" y="59.4">6</text>
<text x="239.1" y="54.9">7</text>
<text x="271.4" y="58.3">5</text>
<text x="271.4" y="56">6</text>
<text x="274.8" y="59.3">5</text>
<text x="274.8" y="57">6</text>
<text x="34" y="60.4">RXI1</text>
<text x="34" y="64.9">RST</text>
<text x="51.7" y="60.4">GND2</text>
<text x="52.1" y="64.9">RST1</text>
<text x="121.1" y="62.1">7_VCC_IO</text>
<text x="141.2" y="62.1">12_GND</text>
<text x="223.9" y="63.9">4</text>
<text x="227.3" y="60.4">A2</text>
<text x="227.3" y="64.9">VSS</text>
<text x="232.8" y="64.9">SDA</text>
<text x="233" y="60.4">SCL</text>
<text x="239.1" y="63.9">5</text>
<text x="271.4" y="65.1">2</text>
<text x="271.4" y="62.8">3</text>
<text x="271.4" y="60.5">4</text>
<text x="274.8" y="63.8">3</text>
<text x="274.8" y="61.6">4</text>
<text x="34" y="69.5">GND1</text>
<text x="51.9" y="69.5">VCC1</text>
<text x="121.1" y="66.6">6_V_BCKP</text>
<text x="121.1" y="71.2">5_EXTINT0</text>
<text x="137.8" y="71.2">14_VCC_RF</text>
<text x="138.8" y="66.6">13_ANTON</text>
<text x="271.4" y="67.3">1</text>
<text x="274.8" y="68.3">1</text>
<text x="274.8" y="66">2</text>
<text x="34" y="74">2</text>
<text x="54.7" y="74">A3</text>
<text x="121.1" y="75.6">4_TIMEPULSE 15_RESERVED</text>
<text x="34" y="78.5">3</text>
<text x="34" y="83">4</text>
<text x="54.7" y="78.5">A2</text>
<text x="54.7" y="83">A1</text>
<text x="121.1" y="80.2">3_RXD1</text>
<text x="140.4" y="80.2">16_SDA2</text>
<text x="226.4" y="82.6">1</text>
<text x="229.9" y="83.6">NC</text>
<text x="34" y="87.5">5</text>
<text x="54.7" y="87.5">A0</text>
<text x="121.1" y="84.7">2_TXD1</text>
<text x="121.1" y="89.2">1_GND</text>
<text x="135" y="89.2">18_RESERVED</text>
<text x="140.6" y="84.7">17_SCL2</text>
<text x="185.2" y="84.5">1</text>
<text x="185.2" y="89.1">2</text>
<text x="188.6" y="85.6">VDD</text>
<text x="194.2" y="85.6">VSS</text>
<text x="200.4" y="89.1">7</text>
<text x="200.4" y="84.5">8</text>
<text x="226.4" y="87.1">2</text>
<text x="229.9" y="88.1">GND</text>
<text x="233.1" y="85.9">SDA</text>
<text x="239.4" y="89.4">4</text>
<text x="239.4" y="84.8">5</text>
<text x="34" y="92">6</text>
<text x="54.9" y="92">13</text>
<text x="94.4" y="95.5">1</text>
<text x="185.2" y="93.6">3</text>
<text x="188.6" y="90.1">GP5</text>
<text x="188.6" y="94.6">GP4</text>
<text x="194.2" y="94.6">GP1</text>
<text x="194.2" y="90.1">GP0</text>
<text x="200.4" y="93.6">6</text>
<text x="226.4" y="91.6">3</text>
<text x="229.9" y="92.6">VCC</text>
<text x="233.1" y="90.3">SCK</text>
<text x="280.2" y="93.2">1</text>
<text x="280.2" y="95.5">2</text>
<text x="34" y="96.6">7</text>
<text x="34" y="101.1">8</text>
<text x="54.9" y="96.6">12</text>
<text x="55" y="101.1">11</text>
<text x="94.4" y="97.7">2</text>
<text x="185.2" y="98.1">4</text>
<text x="188.6" y="99.1">GP3</text>
<text x="194.2" y="99.1">GP2</text>
<text x="200.4" y="98.1">5</text>
<text x="34" y="105.6">9</text>
<text x="54.9" y="105.6">10</text>
<text x="34.9" y="109.6" transform="rotate(-90 34.9 109.6)">A5</text>
<text x="39.4" y="109.6" transform="rotate(-90 39.4 109.6)">A4</text>
<text x="84" y="130.5">PC</text>
<text x="84" y="128.5">PG1</text>
<text x="34.9" y="133">RESET</text>
<text x="34.9" y="135.3">DIO0</text>
<text x="34.9" y="137.5">DIO1</text>
<text x="45.8" y="135.3">GND2</text>
<text x="47.2" y="133">ANT</text>
<text x="84" y="135.6">GT1</text>
<text x="84" y="137.5">GB1</text>
<text x="84" y="132.5">PG2</text>
<text x="34.9" y="139.8">DIO2</text>
<text x="34.9" y="142.1">DIO3</text>
<text x="84" y="139.8">CTOP</text>
<text x="84" y="143.5">GT2</text>
<text x="34.9" y="144.3">DIO4</text>
<text x="34.9" y="146.6">DIO5</text>
<text x="34.9" y="148.8">VCC</text>
<text x="84" y="145.2">GB2</text>
<text x="34.9" y="151.1">GND</text>
<text x="34.9" y="153.4">SCK</text>
<text x="34.9" y="155.6">MISO</text>
<text x="34.9" y="157.9">MOSI</text>
<text x="34.9" y="160.1">NSS</text>
<text x="45.8" y="160.1">GND1</text>
</g>
<g font-size="1.8" fill="#800000">
<text x="89" y="130.9">HOLES</text>
<text x="90.4" y="142.2">PADS</text>
<text x="90.4" y="139.1">EDGE</text>
</g>
<g font-size="1.6" fill="#808080">
<text x="244.5" y="51.3">VCC</text>
<text x="106.6" y="57.5">VCC</text>
<text x="184" y="58" transform="rotate(-90 184 58)">GPSPAD1</text>
<text x="189.7" y="58" transform="rotate(-90 189.7 58)">GPSPAD2</text>
<text x="196.4" y="58" transform="rotate(-90 196.4 58)">GPSPAD3</text>
<text x="202.1" y="58" transform="rotate(-90 202.1 58)">GPSPAD4</text>
<text x="264.4" y="56.9">SDA</text>
<text x="264.5" y="59.2">SCL</text>
<text x="211" y="64.8">GND</text>
<text x="244.5" y="60.3">SCL</text>
<text x="244.5" y="64.8">SDA</text>
<text x="262.1" y="61.4">GPSRX</text>
<text x="262.3" y="63.7">GPSTX</text>
<text x="264.1" y="66">GND</text>
<text x="264.3" y="68.2">VCC</text>
<text x="89.7" y="75.6">TIMEPULSE</text>
<text x="106.3" y="80.1">GPSTX</text>
<text x="158.5" y="80.1">SDA</text>
<text x="106.1" y="84.6">GPSRX</text>
<text x="158.5" y="84.6">SCL</text>
<text x="171.5" y="90">RST</text>
<text x="178.1" y="85.5">VCC</text>
<text x="205.7" y="85.4">GND</text>
<text x="218.6" y="88">GND</text>
<text x="244.2" y="85.7">SDA</text>
<text x="93.5" y="93.1">LED2</text>
<text x="219.4" y="92.5">VCC</text>
<text x="244.2" y="90.3">SCL</text>
<text x="268.5" y="93.1">LED1</text>
<text x="205.7" y="99">LED1</text>
<text x="92.3" y="105.5">GND</text>
<text x="225.6" y="114.8">VCC</text>
<text x="34.8" y="120.4" transform="rotate(-90 34.8 120.4)">SCL</text>
<text x="39.3" y="120.6" transform="rotate(-90 39.3 120.6)">SDA</text>
<text x="218.4" y="127">RAW</text>
<text x="252.1" y="127">BAT+</text>
<text x="272.8" y="130.3">VCC</text>
<text x="15.5" y="132.9">LORA_NRESET</text>
<text x="23.5" y="137.5">DIO1</text>
<text x="23.5" y="135.2">DIO0</text>
<text x="23.5" y="141.9">DIO3</text>
<text x="23.5" y="139.7">DIO2</text>
<text x="227.8" y="139.4">BAT</text>
<text x="242.5" y="139.7">BATCON</text>
<text x="23.5" y="146.5">DIO5</text>
<text x="23.5" y="144.2">DIO4</text>
<text x="23.8" y="148.8">VCC</text>
<text x="56.8" y="144.3" transform="rotate(-90 56.8 144.3)">PAD2</text>
<text x="71.8" y="144.2" transform="rotate(-90 71.8 144.2)">PAD3</text>
<text x="23.2" y="155.5">MISO</text>
<text x="23.6" y="151">GND</text>
<text x="23.9" y="153.2">SCK</text>
<text x="57.4" y="150.7" transform="rotate(-90 57.4 150.7)">PAD6</text>
<text x="71.8" y="151.6" transform="rotate(-90 71.8 151.6)">PAD4</text>
<text x="18.7" y="160">LORA_NSS</text>
<text x="23.2" y="157.8">MOSI</text>
<text x="57.4" y="156.4" transform="rotate(-90 57.4 156.4)">PAD1</text>
<text x="71.5" y="156.9" transform="rotate(-90 71.5 156.9)">PAD5</text>
</g>
<text font-size="1.6" fill="#800000" x="271.1" y="136.8" transform="rotate(-90 271.1 136.8)">+</text>
</svg>
